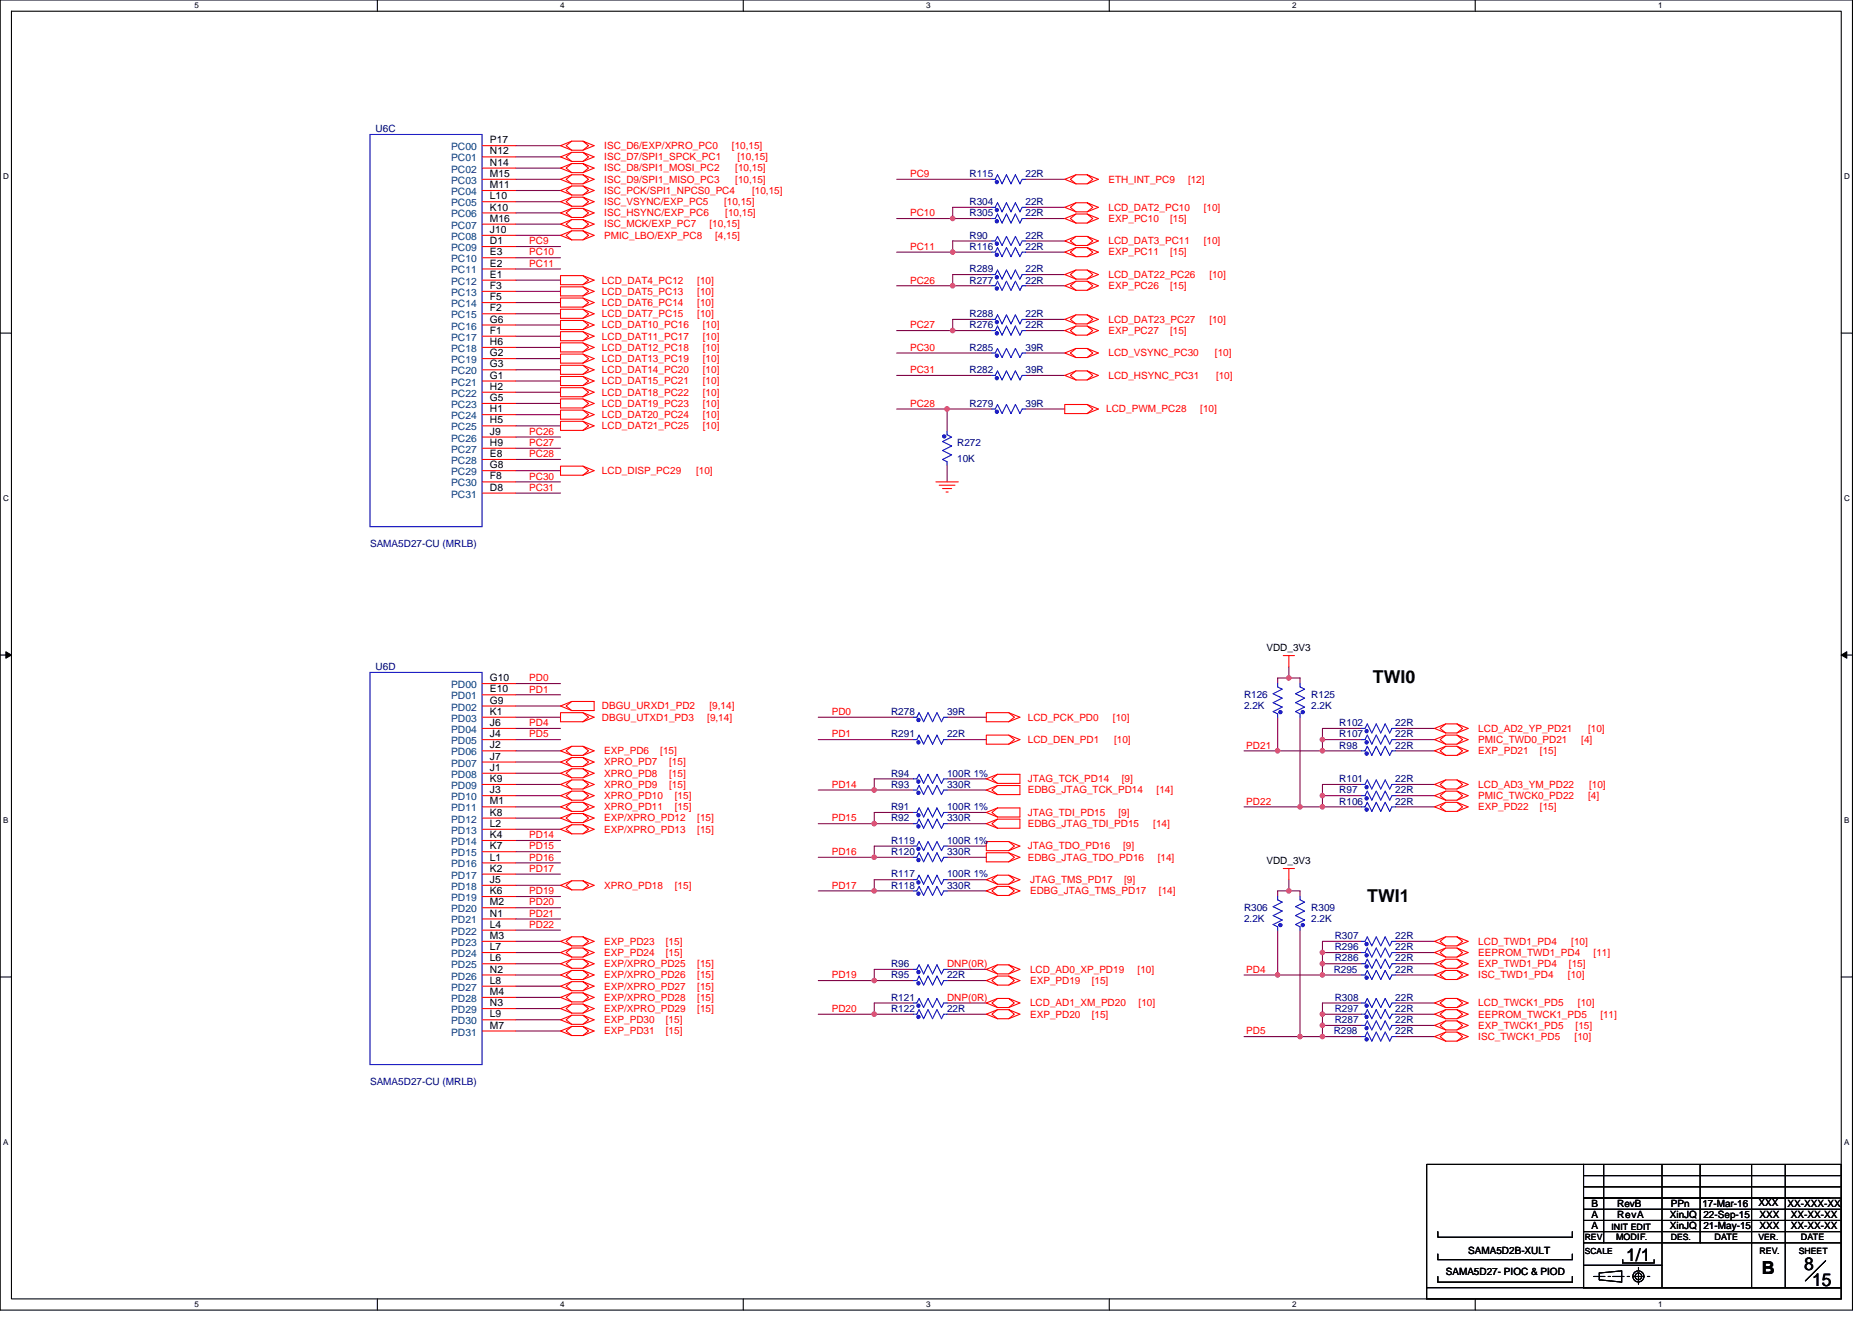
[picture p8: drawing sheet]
<svg xmlns="http://www.w3.org/2000/svg" width="297mm" height="210mm" viewBox="0 0 297 210" stroke-linecap="round" stroke-linejoin="round" font-family="sans-serif">
<path d="M0 0h293.9v207.9h-293.9zM1.8 1.8h290.4v204.3h-290.4z" fill="none" stroke="#000" stroke-width=".17"/>
<g fill="#fff">
<path d="M30.8 .2h.7v1.4h-.7z"/>
<path d="M30.8 206.3h.7v1.4h-.7z"/>
</g>
<path d="M59.9 0v1.8M59.9 206.1v1.8" fill="none" stroke="#000" stroke-width=".17"/>
<g fill="#fff">
<path d="M88.9 .2h.7v1.4h-.7z"/>
<path d="M88.9 206.3h.7v1.4h-.7z"/>
</g>
<path d="M117.9 0v1.8M117.9 206.1v1.8" fill="none" stroke="#000" stroke-width=".17"/>
<g fill="#fff">
<path d="M147 .2h.7v1.4h-.7z"/>
<path d="M147 206.3h.7v1.4h-.7z"/>
</g>
<path d="M176 0v1.8M176 206.1v1.8" fill="none" stroke="#000" stroke-width=".17"/>
<g fill="#fff">
<path d="M205 .2h.7v1.4h-.7z"/>
<path d="M205 206.3h.7v1.4h-.7z"/>
</g>
<path d="M234.1 0v1.8M234.1 206.1v1.8" fill="none" stroke="#000" stroke-width=".17"/>
<g fill="#fff">
<path d="M263.1 .2h.7v1.4h-.7z"/>
<path d="M263.1 206.3h.7v1.4h-.7z"/>
<path d="M.5 27.3h.9v1.4h-.9z"/>
<path d="M292.6 27.3h.9v1.4h-.9z"/>
<path d="M.5 78.4h.9v1.4h-.9z"/>
<path d="M292.6 78.4h.9v1.4h-.9z"/>
</g>
<path d="M0 52.9h1.8M292.2 52.9h1.7" fill="none" stroke="#000" stroke-width=".17"/>
<g fill="#fff">
<path d="M.5 129.5h.8v1.4h-.8z"/>
<path d="M292.6 129.5h.9v1.4h-.9z"/>
</g>
<path d="M0 103.9h1.8M292.2 103.9h1.7" fill="none" stroke="#000" stroke-width=".17"/>
<path d="M.9 103.4l.9 .5-.9 .5zM292.2 103.9l.8-.5v1z" fill="#000" stroke="#000" stroke-width=".16"/>
<g fill="#fff">
<path d="M.5 180.5h.8v1.4h-.8z"/>
<path d="M292.6 180.5h.9v1.4h-.9z"/>
</g>
<g fill="none" stroke="#000" stroke-width=".17">
<path d="M0 155h1.8M292.2 155h1.7M228.2 199v.9h21.3v-.9M228.2 195.4v.9h21.3v-.9M251.3 186.5h40.9M251.3 193.6h40.7M251.3 191.9h40.7M251.3 190.1h39.1M251.3 188.3h40.9M251.3 197.2h40.9M251.3 184.7h-24.9v19.6M251.3 195.4h40.9"/>
<path d="M251.3 184.7h40.9v19.6h-40.9zM251.3 190.1h40.9v14.2h-40.9zM254.5 184.7v12.5M257.5 199.9v.5h5v-.5M263.7 184.7v19.6M269.8 184.7v12.5M277.9 184.7v19.6M283.3 184.7v19.6M226.4 204.3h65.8v1.8h-65.8zM228.2 202.5v.9h21.3v-.9M251.3 200.7h12.4M252.9 202.5h1.8"/>
<path d="M253.8 202l3.5-.4v1.8l-3.5-.3zM255.2 202.5h.3M255.9 202.5h1.8M258.2 202.5h.4M259.1 202.5h1.8M260 201.1v.3M260 202v1.8M261.4 202.5h.4M289.7 200l-3.2 3.2"/>
<circle cx="260" cy="202.5" r=".53"/>
<circle cx="260" cy="202.5" r=".88"/>
</g>
<g fill="none" stroke="#800040" stroke-width=".17">
<path d="M81.8 23.1h7.1M81.8 24.9h7.1M81.8 26.7h7.1M81.8 28.4h7.1M81.8 30.2h7.1M81.8 32h7.1M81.8 33.8h7.1M81.8 35.6h7.1M81.8 39.1h7.1M81.8 37.3h7.1M142.3 34.7h8.9M142.3 28.4h15.1"/>
<path d="M157.4 32.9h-6.2v1.8h6.2M157.4 38.2h-6.2v1.8h6.2M162.7 28.4h6.2M162.7 32.9h6.2M162.7 34.7h6.2M162.7 38.2h6.2M81.8 40.9h7.1M81.8 42.7h7.1M81.8 44.4h7.1M81.8 46.2h7.1M81.8 48h7.1M81.8 49.8h7.1"/>
<path d="M81.8 51.6h7.1M81.8 53.3h7.1M81.8 55.1h7.1M81.8 56.9h7.1M81.8 58.7h7.1M142.3 40h8.9M142.3 52.5h8.9M142.3 56h15.1M142.3 59.6h15.1M142.3 45.3h8.9M151.2 45.3h6.2M157.4 43.6h-6.2v1.7"/>
<path d="M157.4 50.7h-6.2v1.8h6.2M162.7 40h6.2M162.7 43.6h6.2M162.7 45.3h6.2M162.7 50.7h6.2M162.7 52.5h6.2M162.7 56h6.2M162.7 59.6h6.2M81.8 60.5h7.1M81.8 62.2h7.1M81.8 64h7.1M81.8 65.8h7.1"/>
<path d="M81.8 67.6h7.1M81.8 69.3h7.1M81.8 71.1h7.1M81.8 72.9h7.1M81.8 74.7h7.1M81.8 76.5h7.1M81.8 78.2h7.1M142.3 64.9h8v3.6M150.3 73.8v2.7M150.3 64.9h7.1M162.7 64.9h6.2M81.8 110.2h7.1"/>
<path d="M81.8 112h7.1M81.8 113.8h7.1M81.8 115.6h7.1M81.8 117.3h7.1M81.8 119.1h7.1M81.8 108.5h7.1M129.8 113.8h15.1M129.8 117.3h15.1M150.3 113.8h6.2M150.3 117.3h6.2M197.4 119.1h5.3M202.7 119.1h7.1"/>
<path d="M202.7 108.5v-.9h3.6v.9M202.7 113.8v5.3M204.5 105.8v1.8M206.3 113.8v14.2M209.8 117.3v1.8M209.8 117.3h6.3M209.8 119.1h6.3M216.1 115.6h-6.3v1.7M221.4 115.6h6.2M221.4 119.1h6.2M221.4 117.3h6.2M81.8 120.9h7.1"/>
<path d="M81.8 122.7h7.1M81.8 124.5h7.1M81.8 126.2h7.1M81.8 128h7.1M81.8 129.8h7.1M81.8 131.6h7.1M81.8 133.4h7.1M81.8 135.1h7.1M81.8 136.9h7.1M81.8 138.7h7.1M129.8 136h8.9M129.8 125.3h8.9"/>
<path d="M129.8 130.7h8.9M138.7 136h6.2M144.9 134.2h-6.2v1.8M144.9 123.6h-6.2v1.7h6.2M144.9 128.9h-6.2v1.8h6.2M144.9 139.6h-6.2v1.8h6.2M150.3 134.2h6.2M150.3 136h6.2M150.3 123.6h6.2M150.3 125.3h6.2M150.3 128.9h6.2M150.3 130.7h6.2"/>
<path d="M150.3 139.6h6.2M197.4 128h8.9M204.5 139.6v1.8M206.3 128h3.5M209.8 126.2v1.8M209.8 126.2h6.3M209.8 128h6.3M216.1 124.5h-6.3v1.7M221.4 124.5h6.2M221.4 128h6.2M221.4 126.2h6.2M81.8 140.5h7.1"/>
<path d="M81.8 142.2h7.1M81.8 144h7.1M81.8 145.8h7.1M81.8 147.6h7.1M81.8 149.4h7.1M81.8 151.1h7.1M81.8 152.9h7.1M81.8 154.7h7.1M81.8 156.5h7.1M81.8 158.2h7.1M129.8 155.6h8.9M129.8 141.4h8.9"/>
<path d="M144.9 153.8h-6.2v1.8h6.2M144.9 159.1h-6.2v1.8h6.2M150.3 153.8h6.2M150.3 155.6h6.2M150.3 159.1h6.2M150.3 141.4h6.2M197.4 154.7h5.3M202.7 154.7h7.1M202.7 142.2v-.8h1.8h1.8v.8M202.7 147.6v7.1M206.3 147.6v16.9M209.8 151.1v1.8"/>
<path d="M209.8 152.9v1.8M209.8 151.1h6.3M209.8 154.7h6.3M209.8 152.9h6.3M216.1 159.1h-6.3v1.8M216.1 149.4h-6.3v1.7M221.4 149.4h6.2M221.4 151.1h6.2M221.4 152.9h6.2M221.4 159.1h6.2M221.4 154.7h6.2M81.8 160h7.1"/>
<path d="M81.8 161.8h7.1M81.8 163.6h7.1M129.8 160.9h8.9M150.3 160.9h6.2M197.4 164.5h8.9M206.3 164.5h3.5M209.8 160.9v1.8M209.8 162.7v1.8M209.8 160.9h6.3M209.8 164.5h6.3M209.8 162.7h6.3M221.4 160.9h6.2"/>
<path d="M221.4 162.7h6.2M221.4 164.5h6.2"/>
</g>
<g fill="#f0f" stroke="#f0f" stroke-width=".17">
<circle cx="151.2" cy="34.7" r=".35"/>
<circle cx="151.2" cy="40" r=".35"/>
<circle cx="151.2" cy="45.3" r=".35"/>
<circle cx="151.2" cy="52.4" r=".35"/>
<circle cx="138.7" cy="155.6" r=".35"/>
<circle cx="138.7" cy="160.9" r=".35"/>
<circle cx="202.7" cy="119.1" r=".35"/>
<circle cx="209.8" cy="117.3" r=".35"/>
<circle cx="209.8" cy="119.1" r=".35"/>
<circle cx="209.8" cy="126.2" r=".35"/>
<circle cx="209.8" cy="128" r=".35"/>
<circle cx="206.3" cy="164.5" r=".35"/>
<circle cx="204.5" cy="141.3" r=".35"/>
<circle cx="209.8" cy="160.9" r=".35"/>
<circle cx="209.8" cy="154.7" r=".35"/>
<circle cx="202.7" cy="154.7" r=".35"/>
<circle cx="209.8" cy="151.1" r=".35"/>
<circle cx="204.5" cy="107.6" r=".35"/>
<circle cx="206.3" cy="128" r=".35"/>
<circle cx="150.3" cy="64.9" r=".35"/>
<circle cx="138.7" cy="136" r=".35"/>
<circle cx="138.7" cy="125.3" r=".35"/>
<circle cx="138.7" cy="130.7" r=".35"/>
<circle cx="138.7" cy="141.3" r=".35"/>
<circle cx="209.8" cy="152.9" r=".35"/>
<circle cx="209.8" cy="162.7" r=".35"/>
<circle cx="209.8" cy="164.5" r=".35"/>
</g>
<g fill="none" stroke="#f00" stroke-width=".17">
<path d="M76.5 23.1h5.3M76.5 24.9h5.3M76.5 26.7h5.3M76.5 28.4h5.3M76.5 30.2h5.3M76.5 32h5.3M76.5 33.8h5.3M76.5 35.6h5.3M76.5 37.3h5.3M76.5 39.1h5.3M90.7 36.6l-.9 .7 .9 .8M90.7 22.4l-.9 .7 .9 .7"/>
<path d="M90.7 31.3l-.9 .7 .9 .7M90.7 33.1l-.9 .7 .9 .7M90.7 34.8l-.9 .8 .9 .7M90.7 24.2l-.9 .7 .9 .7M90.7 26l-.9 .7 .9 .7M90.7 27.7l-.9 .7 .9 .8M90.7 29.5l-.9 .7 .9 .7M92.5 36.6h-1.8l-1.8 .7 1.8 .8M92.5 22.4h-1.8l-1.8 .7 1.8 .7M92.5 31.3h-1.8l-1.8 .7 1.8 .7M92.5 33.1h-1.8l-1.8 .7 1.8 .7M92.5 34.8h-1.8l-1.8 .8 1.8 .7"/>
<path d="M92.5 24.2h-1.8l-1.8 .7 1.8 .7M92.5 26h-1.8l-1.8 .7 1.8 .7M92.5 27.7h-1.8l-1.8 .7 1.8 .8M92.5 29.5h-1.8l-1.8 .7 1.8 .7M92.5 38.1l.9-.8-.9-.7 1.8 .7-1.8 .8h-1.8M92.5 23.8l.9-.7-.9-.7 1.8 .7-1.8 .7h-1.8M92.5 32.7l.9-.7-.9-.7 1.8 .7-1.8 .7h-1.8M92.5 34.5l.9-.7-.9-.7 1.8 .7-1.8 .7h-1.8M92.5 36.3l.9-.7-.9-.8 1.8 .8-1.8 .7h-1.8M92.5 25.6l.9-.7-.9-.7 1.8 .7-1.8 .7h-1.8M92.5 27.4l.9-.7-.9-.7 1.8 .7-1.8 .7h-1.8M92.5 29.2l.9-.8-.9-.7 1.8 .7-1.8 .8h-1.8"/>
<path d="M92.5 30.9l.9-.7-.9-.7 1.8 .7-1.8 .7h-1.8M157.4 28.4h.1M157.4 34.7h.1M157.4 32.9h.1M157.4 38.2h.1M162.7 28.4h.1M162.7 34.7h.1M162.7 32.9h.1M162.7 38.2h.1M170.7 27.7l-.9 .7 .9 .8M170.7 32.2l-.9 .7 .9 .7M170.7 34l-.9 .7 .9 .7"/>
<path d="M170.7 37.5l-.9 .7 .9 .7M170.7 39.3l-.9 .7 .9 .7M172.5 27.7h-1.8l-1.8 .7 1.8 .8M172.5 32.2h-1.8l-1.8 .7 1.8 .7M172.5 34h-1.8l-1.8 .7 1.8 .7M172.5 37.5h-1.8l-1.8 .7 1.8 .7M172.5 39.3h-1.8l-1.8 .7 1.8 .7M172.5 29.2l.9-.8-.9-.7 1.8 .7-1.8 .8h-1.8M172.5 33.6l.9-.7-.9-.7 1.8 .7-1.8 .7h-1.8M172.5 35.4l.9-.7-.9-.7 1.8 .7-1.8 .7h-1.8M172.5 38.9l.9-.7-.9-.7 1.8 .7-1.8 .7h-1.8M76.5 40.9h5.3"/>
<path d="M76.5 42.7h5.3M76.5 44.4h5.3M76.5 46.2h5.3M76.5 48h5.3M76.5 49.8h5.3M76.5 51.6h5.3M76.5 53.3h5.3M76.5 55.1h5.3M76.5 56.9h5.3M76.5 58.7h5.3M88.9 43.7h3.6l1.8 .7-1.8 .8h-3.6zM88.9 45.5h3.6l1.8 .7-1.8 .7h-3.6z"/>
<path d="M88.9 47.3h3.6l1.8 .7-1.8 .7h-3.6zM88.9 49.1h3.6l1.8 .7-1.8 .7h-3.6zM88.9 50.8h3.6l1.8 .8-1.8 .7h-3.6zM88.9 52.6h3.6l1.8 .7-1.8 .8h-3.6zM88.9 54.4h3.6l1.8 .7-1.8 .7h-3.6zM88.9 56.2h3.6l1.8 .7-1.8 .7h-3.6zM88.9 58h3.6l1.8 .7-1.8 .7h-3.6zM88.9 59.7h3.6l1.8 .8-1.8 .7h-3.6zM92.5 43.7l.9 .7-.9 .8M92.5 45.5l.9 .7-.9 .7M92.5 47.3l.9 .7-.9 .7M92.5 49.1l.9 .7-.9 .7"/>
<path d="M92.5 50.8l.9 .8-.9 .7M92.5 52.6l.9 .7-.9 .8M92.5 54.4l.9 .7-.9 .7M92.5 56.2l.9 .7-.9 .7M92.5 58l.9 .7-.9 .7M92.5 59.7l.9 .8-.9 .7M157.4 56h.1M157.4 52.5h.1M157.4 40h.1M157.4 50.7h.1M157.4 45.3h.1M157.4 43.6h.1"/>
<path d="M157.4 59.6h.1M162.7 56h.1M162.7 52.5h.1M162.7 40h.1M162.7 50.7h.1M162.7 45.3h.1M162.7 43.6h.1M162.7 59.6h.1M170.7 44.6l-.9 .7 .9 .8M170.7 42.8l-.9 .8 .9 .7M170.7 50l-.9 .7 .9 .7M170.7 51.7l-.9 .8 .9 .7"/>
<path d="M170.7 55.3l-.9 .7 .9 .7M170.7 58.8l-.9 .8 .9 .7M172.5 44.6h-1.8l-1.8 .7 1.8 .8M172.5 42.8h-1.8l-1.8 .8 1.8 .7M172.5 50h-1.8l-1.8 .7 1.8 .7M172.5 51.7h-1.8l-1.8 .8 1.8 .7M172.5 55.3h-1.8l-1.8 .7 1.8 .7M172.5 58.8h-1.8l-1.8 .8 1.8 .7M172.5 40.7l.9-.7-.9-.7 1.8 .7-1.8 .7h-1.8M172.5 46.1l.9-.8-.9-.7 1.8 .7-1.8 .8h-1.8M172.5 44.3l.9-.7-.9-.8 1.8 .8-1.8 .7h-1.8M172.5 51.4l.9-.7-.9-.7 1.8 .7-1.8 .7h-1.8"/>
<path d="M172.5 53.2l.9-.7-.9-.8 1.8 .8-1.8 .7h-1.8M172.5 56.7l.9-.7-.9-.7 1.8 .7-1.8 .7h-1.8M76.5 60.5h5.3M76.5 62.2h5.3M76.5 64h5.3M76.5 65.8h5.3M76.5 67.6h5.3M76.5 69.3h5.3M76.5 71.1h5.3M76.5 72.9h5.3M76.5 74.7h5.3M76.5 76.5h5.3"/>
<path d="M76.5 78.2h5.3M88.9 61.5h3.6l1.8 .7-1.8 .7h-3.6zM88.9 63.3h3.6l1.8 .7-1.8 .7h-3.6zM88.9 65.1h3.6l1.8 .7-1.8 .7h-3.6zM88.9 66.8h3.6l1.8 .8-1.8 .7h-3.6zM88.9 74h3.6l1.8 .7-1.8 .7h-3.6zM92.5 61.5l.9 .7-.9 .7M92.5 63.3l.9 .7-.9 .7M92.5 65.1l.9 .7-.9 .7M92.5 66.8l.9 .8-.9 .7M92.5 74l.9 .7-.9 .7M148.5 76.5h3.6"/>
<path d="M149 77h2.5M149.6 77.5h1.4M150.1 78.1h.3M150.3 68.5h.1M150.3 73.8h.1M157.4 64.9h.1M162.7 64.9h.1M168.9 64.2h3.6l1.8 .7-1.8 .7h-3.6zM172.5 64.2l.9 .7-.9 .7M172.5 60.3l.9-.7-.9-.8 1.8 .8-1.8 .7h-1.8M76.5 108.5h5.3M76.5 110.2h5.3"/>
<path d="M76.5 112h5.3M76.5 113.8h5.3M76.5 115.6h5.3M76.5 117.3h5.3M76.5 119.1h5.3M88.9 113.1h3.6l1.8 .7-1.8 .7h-3.6zM90.7 111.3h3.6v1.4h-3.6M90.7 111.3l-1.8 .7 1.8 .7M90.7 111.3l-.9 .7 .9 .7M90.7 119.8h1.8l1.8-.7-1.8-.7 .9 .7-.9 .7M90.7 118.4l-.9 .7 .9 .7M92.5 113.1l.9 .7-.9 .7"/>
<path d="M92.5 118.4h-1.8l-1.8 .7 1.8 .7M144.9 113.8h.1M144.9 117.3h.1M150.3 113.8h.1M150.3 117.3h.1M156.5 113.1h3.6l1.7 .7-1.7 .7h-3.6zM156.5 116.6h3.6l1.7 .7-1.7 .8h-3.6zM160.1 113.1l.8 .7-.8 .7M160.1 116.6l.8 .7-.8 .8M202.7 113.8h.1M202.7 108.5h.1M203.6 104h1.8"/>
<path d="M204.5 104v1.8M206.3 113.8h.1M206.3 108.5h.1M216.1 115.6h.1M216.1 119.1h.1M216.1 117.3h.1M221.4 115.6h.1M221.4 119.1h.1M221.4 117.3h.1M229.4 114.9l-.9 .7 .9 .7M229.4 118.4l-.9 .7 .9 .7M229.4 116.6l-.9 .7 .9 .8"/>
<path d="M229.4 116.3h1.8l1.8-.7-1.8-.7 .9 .7-.9 .7M229.4 119.8h1.8l1.8-.7-1.8-.7 .9 .7-.9 .7M229.4 118.1h1.8l1.8-.8-1.8-.7 .9 .7-.9 .8M231.2 114.9h-1.8l-1.8 .7 1.8 .7M231.2 118.4h-1.8l-1.8 .7 1.8 .7M231.2 116.6h-1.8l-1.8 .7 1.8 .8M76.5 120.9h5.3M76.5 122.7h5.3M76.5 124.5h5.3M76.5 126.2h5.3M76.5 128h5.3M76.5 129.8h5.3"/>
<path d="M76.5 131.6h5.3M76.5 133.3h5.3M76.5 135.1h5.3M76.5 136.9h5.3M76.5 138.7h5.3M90.7 123.4h1.8l1.8-.7-1.8-.7 .9 .7-.9 .7M90.7 128.7h1.8l1.8-.7-1.8-.7 .9 .7-.9 .7M90.7 127h1.8l1.8-.8-1.8-.7 .9 .7-.9 .8M90.7 125.2h1.8l1.8-.7-1.8-.8 .9 .8-.9 .7M90.7 121.6h1.8l1.8-.7-1.8-.7 .9 .7-.9 .7M90.7 130.5h1.8l1.8-.7-1.8-.7 .9 .7-.9 .7M90.7 132.3h1.8l1.8-.7-1.8-.7 .9 .7-.9 .7"/>
<path d="M90.7 122l-.9 .7 .9 .7M90.7 127.3l-.9 .7 .9 .7M90.7 125.5l-.9 .7 .9 .8M90.7 123.7l-.9 .8 .9 .7M90.7 120.2l-.9 .7 .9 .7M90.7 129.1l-.9 .7 .9 .7M90.7 130.9l-.9 .7 .9 .7M90.7 139.7l-.9 .8 .9 .7M92.5 122h-1.8l-1.8 .7 1.8 .7M92.5 127.3h-1.8l-1.8 .7 1.8 .7M92.5 125.5h-1.8l-1.8 .7 1.8 .8M92.5 123.7h-1.8l-1.8 .8 1.8 .7"/>
<path d="M92.5 120.2h-1.8l-1.8 .7 1.8 .7M92.5 129.1h-1.8l-1.8 .7 1.8 .7M92.5 130.9h-1.8l-1.8 .7 1.8 .7M92.5 139.7h-1.8l-1.8 .8 1.8 .7M144.9 139.6h.1M144.9 134.2h.1M144.9 128.9h.1M144.9 125.3h.1M144.9 130.7h.1M144.9 136h.1M144.9 123.6h.1M150.3 139.6h.1"/>
<path d="M150.3 134.2h.1M150.3 128.9h.1M150.3 125.3h.1M150.3 130.7h.1M150.3 136h.1M150.3 123.6h.1M156.5 133.5h3.6l1.7 .7-1.7 .8h-3.6zM156.5 135.3h3.6l1.7 .7-1.7 .7h-3.6zM158.3 122.9h3.5v1.4h-3.5M158.3 128.2h3.5v1.4h-3.5M158.3 124.6h3.5v1.5h-3.5M158.3 130h3.5v1.4h-3.5"/>
<path d="M158.3 122.9l-1.8 .7 1.8 .7M158.3 122.9l-.9 .7 .9 .7M158.3 128.2l-1.8 .7 1.8 .7M158.3 128.2l-.9 .7 .9 .7M158.3 138.9l-.9 .7 .9 .7M158.3 124.6l-1.8 .7 1.8 .8M158.3 124.6l-.9 .7 .9 .8M158.3 130l-1.8 .7 1.8 .7M158.3 130l-.9 .7 .9 .7M160.1 133.5l.8 .7-.8 .8M160.1 138.9h-1.8l-1.8 .7 1.8 .7M160.1 135.3l.8 .7-.8 .7"/>
<path d="M203.6 137.8h1.8M204.5 137.8v1.8M216.1 124.5h.1M216.1 128h.1M216.1 126.2h.1M221.4 124.5h.1M221.4 128h.1M221.4 126.2h.1M229.4 123.7l-.9 .8 .9 .7M229.4 127.3l-.9 .7 .9 .7M229.4 125.5l-.9 .7 .9 .8M229.4 125.2h1.8l1.8-.7-1.8-.8 .9 .8-.9 .7"/>
<path d="M229.4 128.7h1.8l1.8-.7-1.8-.7 .9 .7-.9 .7M229.4 127h1.8l1.8-.8-1.8-.7 .9 .7-.9 .8M231.2 123.7h-1.8l-1.8 .8 1.8 .7M231.2 127.3h-1.8l-1.8 .7 1.8 .7M231.2 125.5h-1.8l-1.8 .7 1.8 .8M76.5 140.5h5.3M76.5 142.2h5.3M76.5 144h5.3M76.5 145.8h5.3M76.5 147.6h5.3M76.5 149.4h5.3M76.5 151.1h5.3"/>
<path d="M76.5 152.9h5.3M76.5 154.7h5.3M76.5 156.5h5.3M76.5 158.2h5.3M90.7 150.1h1.8l1.8-.7-1.8-.8 .9 .8-.9 .7M90.7 151.8h1.8l1.8-.7-1.8-.7 .9 .7-.9 .7M90.7 153.6h1.8l1.8-.7-1.8-.7 .9 .7-.9 .7M90.7 157.2h1.8l1.8-.7-1.8-.8 .9 .8-.9 .7M90.7 159h1.8l1.8-.8-1.8-.7 .9 .7-.9 .8M90.7 155.4h1.8l1.8-.7-1.8-.7 .9 .7-.9 .7M90.7 141.2h1.8l1.8-.7-1.8-.8 .9 .8-.9 .7M90.7 148.6l-.9 .8 .9 .7"/>
<path d="M90.7 150.4l-.9 .7 .9 .7M90.7 152.2l-.9 .7 .9 .7M90.7 155.7l-.9 .8 .9 .7M90.7 157.5l-.9 .7 .9 .8M90.7 154l-.9 .7 .9 .7M90.7 159.3l-.9 .7 .9 .7M92.5 148.6h-1.8l-1.8 .8 1.8 .7M92.5 150.4h-1.8l-1.8 .7 1.8 .7M92.5 152.2h-1.8l-1.8 .7 1.8 .7M92.5 155.7h-1.8l-1.8 .8 1.8 .7M92.5 157.5h-1.8l-1.8 .7 1.8 .8M92.5 154h-1.8l-1.8 .7 1.8 .7"/>
<path d="M92.5 159.3h-1.8l-1.8 .7 1.8 .7M144.9 153.8h.1M144.9 159.1h.1M144.9 141.4h.1M144.9 155.6h.1M150.3 153.8h.1M150.3 159.1h.1M150.3 141.4h.1M150.3 155.6h.1M158.3 154.5h1.8l1.7-.7-1.7-.7 .8 .7-.8 .7M158.3 156.3h1.8l1.7-.7-1.7-.7 .8 .7-.8 .7M158.3 159.9h1.8l1.7-.8-1.7-.7 .8 .7-.8 .8"/>
<path d="M158.3 140.3h1.8l1.7-.7-1.7-.7 .8 .7-.8 .7M158.3 142.1h1.8l1.7-.7-1.7-.8 .8 .8-.8 .7M158.3 153.1l-.9 .7 .9 .7M158.3 154.9l-.9 .7 .9 .7M158.3 158.4l-.9 .7 .9 .8M158.3 140.6l-.9 .8 .9 .7M160.1 153.1h-1.8l-1.8 .7 1.8 .7M160.1 154.9h-1.8l-1.8 .7 1.8 .7M160.1 158.4h-1.8l-1.8 .7 1.8 .8M160.1 140.6h-1.8l-1.8 .8 1.8 .7M202.7 147.6h.1M202.7 142.2h.1"/>
<path d="M206.3 147.6h.1M206.3 142.2h.1M216.1 159.1h.1M216.1 154.7h.1M216.1 149.4h.1M216.1 151.1h.1M216.1 152.9h.1M221.4 159.1h.1M221.4 154.7h.1M221.4 149.4h.1M221.4 151.1h.1M221.4 152.9h.1"/>
<path d="M229.4 148.6l-.9 .8 .9 .7M229.4 150.4l-.9 .7 .9 .7M229.4 152.2l-.9 .7 .9 .7M229.4 158.4l-.9 .7 .9 .8M229.4 154l-.9 .7 .9 .7M229.4 150.1h1.8l1.8-.7-1.8-.8 .9 .8-.9 .7M229.4 151.8h1.8l1.8-.7-1.8-.7 .9 .7-.9 .7M229.4 153.6h1.8l1.8-.7-1.8-.7 .9 .7-.9 .7M229.4 159.9h1.8l1.8-.8-1.8-.7 .9 .7-.9 .8M229.4 155.4h1.8l1.8-.7-1.8-.7 .9 .7-.9 .7M231.2 148.6h-1.8l-1.8 .8 1.8 .7M231.2 150.4h-1.8l-1.8 .7 1.8 .7"/>
<path d="M231.2 152.2h-1.8l-1.8 .7 1.8 .7M231.2 158.4h-1.8l-1.8 .7 1.8 .8M231.2 154h-1.8l-1.8 .7 1.8 .7M76.5 160h5.3M76.5 161.8h5.3M76.5 163.6h5.3M90.7 160.7h1.8l1.8-.7-1.8-.7 .9 .7-.9 .7M90.7 162.5h1.8l1.8-.7-1.8-.7 .9 .7-.9 .7M90.7 164.3h1.8l1.8-.7-1.8-.7 .9 .7-.9 .7M90.7 161.1l-.9 .7 .9 .7M90.7 162.9l-.9 .7 .9 .7M92.5 161.1h-1.8l-1.8 .7 1.8 .7"/>
<path d="M92.5 162.9h-1.8l-1.8 .7 1.8 .7M144.9 160.9h.1M150.3 160.9h.1M158.3 161.6h1.8l1.7-.7-1.7-.7 .8 .7-.8 .7M158.3 160.2l-.9 .7 .9 .7M160.1 160.2h-1.8l-1.8 .7 1.8 .7M216.1 162.7h.1M216.1 160.9h.1M216.1 164.5h.1M221.4 162.7h.1M221.4 160.9h.1M221.4 164.5h.1"/>
<path d="M229.4 160.2l-.9 .7 .9 .7M229.4 162l-.9 .7 .9 .7M229.4 163.7l-.9 .8 .9 .7M229.4 161.6h1.8l1.8-.7-1.8-.7 .9 .7-.9 .7M229.4 163.4h1.8l1.8-.7-1.8-.7 .9 .7-.9 .7M229.4 165.2h1.8l1.8-.7-1.8-.8 .9 .8-.9 .7M231.2 160.2h-1.8l-1.8 .7 1.8 .7M231.2 162h-1.8l-1.8 .7 1.8 .7M231.2 163.7h-1.8l-1.8 .8 1.8 .7"/>
</g>
<g fill="none" stroke="#00f" stroke-width=".17">
<path d="M58.7 21.3h17.8v62.3h-17.8zM157.4 28.4h.5l.4-.7 .7 1.5 .7-1.5 .7 1.5 .7-1.5 .7 1.5 .4-.8h.5M157.4 34.7h.5l.4-.7 .7 1.4 .7-1.4 .7 1.4 .7-1.4 .7 1.4 .4-.7h.5M157.4 32.9h.5l.4-.7 .7 1.4 .7-1.4 .7 1.4 .7-1.4 .7 1.4 .4-.7h.5M157.4 38.2h.5l.4-.7 .7 1.4 .7-1.4 .7 1.4 .7-1.4 .7 1.4 .4-.7h.5M157.4 56h.5l.4-.7 .7 1.4 .7-1.4 .7 1.4 .7-1.4 .7 1.4 .4-.7h.5M157.4 52.5h.5l.4-.8 .7 1.5 .7-1.5 .7 1.5 .7-1.5 .7 1.5 .4-.7h.5M157.4 40h.5l.4-.7 .7 1.4 .7-1.4 .7 1.4 .7-1.4 .7 1.4 .4-.7h.5M157.4 50.7h.5l.4-.7 .7 1.4 .7-1.4 .7 1.4 .7-1.4 .7 1.4 .4-.7h.5M157.4 45.3h.5l.4-.7 .7 1.5 .7-1.5 .7 1.5 .7-1.5 .7 1.5 .4-.8h.5M157.4 43.6h.5l.4-.8 .7 1.5 .7-1.5 .7 1.5 .7-1.5 .7 1.5 .4-.7h.5M157.4 59.6h.5l.4-.8 .7 1.5 .7-1.5 .7 1.5 .7-1.5 .7 1.5 .4-.7h.5"/>
<path d="M150.3 68.5v.5l.7 .3-1.4 .8 1.4 .7-1.4 .7 1.4 .7-1.4 .7 .7 .4v.5M157.4 64.9h.5l.4-.7 .7 1.4 .7-1.4 .7 1.4 .7-1.4 .7 1.4 .4-.7h.5M58.7 106.7h17.8v62.2h-17.8zM144.9 113.8h.6l.3-.7 .8 1.4 .7-1.4 .7 1.4 .7-1.4 .7 1.4 .4-.7h.5M144.9 117.3h.6l.3-.7 .8 1.5 .7-1.5 .7 1.5 .7-1.5 .7 1.5 .4-.8h.5M202.7 108.5v.5l.8 .3-1.5 .8 1.5 .7-1.5 .7 1.5 .7-1.5 .7 .7 .4v.5M206.3 108.5v.5l.7 .3-1.4 .8 1.4 .7-1.4 .7 1.4 .7-1.4 .7 .7 .4v.5M216.1 115.6h.5l.4-.7 .7 1.4 .7-1.4 .7 1.4 .7-1.4 .7 1.4 .4-.7h.5M216.1 119.1h.5l.4-.7 .7 1.4 .7-1.4 .7 1.4 .7-1.4 .7 1.4 .4-.7h.5M216.1 117.3h.5l.4-.7 .7 1.5 .7-1.5 .7 1.5 .7-1.5 .7 1.5 .4-.8h.5M144.9 139.6h.6l.3-.7 .8 1.4 .7-1.4 .7 1.4 .7-1.4 .7 1.4 .4-.7h.5M144.9 134.2h.6l.3-.7 .8 1.5 .7-1.5 .7 1.5 .7-1.5 .7 1.5 .4-.8h.5"/>
<path d="M144.9 128.9h.6l.3-.7 .8 1.4 .7-1.4 .7 1.4 .7-1.4 .7 1.4 .4-.7h.5M144.9 125.3h.6l.3-.7 .8 1.5 .7-1.5 .7 1.5 .7-1.5 .7 1.5 .4-.8h.5M144.9 130.7h.6l.3-.7 .8 1.4 .7-1.4 .7 1.4 .7-1.4 .7 1.4 .4-.7h.5M144.9 136h.6l.3-.7 .8 1.4 .7-1.4 .7 1.4 .7-1.4 .7 1.4 .4-.7h.5M144.9 123.6h.6l.3-.7 .8 1.4 .7-1.4 .7 1.4 .7-1.4 .7 1.4 .4-.7h.5M216.1 124.5h.5l.4-.8 .7 1.5 .7-1.5 .7 1.5 .7-1.5 .7 1.5 .4-.7h.5M216.1 128h.5l.4-.7 .7 1.4 .7-1.4 .7 1.4 .7-1.4 .7 1.4 .4-.7h.5M216.1 126.2h.5l.4-.7 .7 1.5 .7-1.5 .7 1.5 .7-1.5 .7 1.5 .4-.8h.5M144.9 153.8h.6l.3-.7 .8 1.4 .7-1.4 .7 1.4 .7-1.4 .7 1.4 .4-.7h.5M144.9 159.1h.6l.3-.7 .8 1.5 .7-1.5 .7 1.5 .7-1.5 .7 1.5 .4-.8h.5M144.9 141.4h.6l.3-.8 .8 1.5 .7-1.5 .7 1.5 .7-1.5 .7 1.5 .4-.7h.5M144.9 155.6h.6l.3-.7 .8 1.4 .7-1.4 .7 1.4 .7-1.4 .7 1.4 .4-.7h.5"/>
<path d="M202.7 142.2v.6l.8 .3-1.5 .7 1.5 .7-1.5 .8 1.5 .7-1.5 .7 .7 .3v.6M206.3 142.2v.6l.7 .3-1.4 .7 1.4 .7-1.4 .8 1.4 .7-1.4 .7 .7 .3v.6M216.1 159.1h.5l.4-.7 .7 1.5 .7-1.5 .7 1.5 .7-1.5 .7 1.5 .4-.8h.5M216.1 154.7h.5l.4-.7 .7 1.4 .7-1.4 .7 1.4 .7-1.4 .7 1.4 .4-.7h.5M216.1 149.4h.5l.4-.8 .7 1.5 .7-1.5 .7 1.5 .7-1.5 .7 1.5 .4-.7h.5M216.1 151.1h.5l.4-.7 .7 1.4 .7-1.4 .7 1.4 .7-1.4 .7 1.4 .4-.7h.5M216.1 152.9h.5l.4-.7 .7 1.4 .7-1.4 .7 1.4 .7-1.4 .7 1.4 .4-.7h.5M144.9 160.9h.6l.3-.7 .8 1.4 .7-1.4 .7 1.4 .7-1.4 .7 1.4 .4-.7h.5M216.1 162.7h.5l.4-.7 .7 1.4 .7-1.4 .7 1.4 .7-1.4 .7 1.4 .4-.7h.5M216.1 160.9h.5l.4-.7 .7 1.4 .7-1.4 .7 1.4 .7-1.4 .7 1.4 .4-.7h.5M216.1 164.5h.5l.4-.8 .7 1.5 .7-1.5 .7 1.5 .7-1.5 .7 1.5 .4-.7h.5"/>
</g>
<g fill="#00f" stroke="#00f" stroke-width=".17">
<circle cx="216.8" cy="116" r=".26"/>
<circle cx="145.7" cy="154.2" r=".26"/>
<circle cx="216.8" cy="163.1" r=".26"/>
<circle cx="216.8" cy="159.6" r=".26"/>
<circle cx="158.2" cy="28.9" r=".26"/>
<circle cx="145.7" cy="140" r=".26"/>
<circle cx="158.2" cy="65.3" r=".26"/>
<circle cx="203.2" cy="113" r=".26"/>
<circle cx="216.8" cy="161.3" r=".26"/>
<circle cx="145.7" cy="134.7" r=".26"/>
<circle cx="206.7" cy="113" r=".26"/>
<circle cx="145.7" cy="161.3" r=".26"/>
<circle cx="216.8" cy="155.1" r=".26"/>
<circle cx="216.8" cy="119.6" r=".26"/>
<circle cx="216.8" cy="149.8" r=".26"/>
<circle cx="158.2" cy="35.1" r=".26"/>
<circle cx="158.2" cy="56.4" r=".26"/>
<circle cx="203.2" cy="146.8" r=".26"/>
<circle cx="145.7" cy="159.6" r=".26"/>
<circle cx="158.2" cy="52.9" r=".26"/>
<circle cx="216.8" cy="151.6" r=".26"/>
<circle cx="145.7" cy="129.3" r=".26"/>
<circle cx="145.7" cy="114.2" r=".26"/>
<circle cx="216.8" cy="117.8" r=".26"/>
<circle cx="206.7" cy="146.8" r=".26"/>
<circle cx="158.2" cy="33.3" r=".26"/>
<circle cx="216.8" cy="124.9" r=".26"/>
<circle cx="158.2" cy="40.4" r=".26"/>
<circle cx="145.7" cy="125.8" r=".26"/>
<circle cx="149.8" cy="69.2" r=".26"/>
<circle cx="216.8" cy="153.3" r=".26"/>
<circle cx="158.2" cy="51.1" r=".26"/>
<circle cx="145.7" cy="131.1" r=".26"/>
<circle cx="158.2" cy="38.7" r=".26"/>
<circle cx="145.7" cy="136.4" r=".26"/>
<circle cx="145.7" cy="124" r=".26"/>
<circle cx="216.8" cy="128.4" r=".26"/>
<circle cx="145.7" cy="141.8" r=".26"/>
<circle cx="158.2" cy="45.8" r=".26"/>
<circle cx="145.7" cy="117.8" r=".26"/>
<circle cx="216.8" cy="126.7" r=".26"/>
<circle cx="145.7" cy="156" r=".26"/>
<circle cx="216.8" cy="164.9" r=".26"/>
<circle cx="158.2" cy="44" r=".26"/>
<circle cx="158.2" cy="60" r=".26"/>
</g>
<g font-size="2.8">
<text x="217.8" y="108.4">TWI0</text>
<text x="217" y="143.1">TWI1</text>
<text x="258" y="200">1/1</text>
<text x="279.5" y="202.1">B</text>
<text x="286.3" y="201.5">8</text>
<text x="287.5" y="204">15</text>
</g>
<g font-size="1.6" fill="#000080">
<text x="59.6" y="21">U6C</text>
<text x="153.8" y="28.1">R115</text>
<text x="162.7" y="28.1">22R</text>
<text x="153.8" y="34.3">R305</text>
<text x="153.8" y="32.5">R304</text>
<text x="162.7" y="34.3">22R</text>
<text x="162.7" y="32.5">22R</text>
<text x="153.8" y="39.6">R116</text>
<text x="153.8" y="37.9">R90</text>
<text x="162.7" y="39.6">22R</text>
<text x="162.7" y="37.9">22R</text>
<text x="153.8" y="45">R277</text>
<text x="153.8" y="43.2">R289</text>
<text x="162.7" y="45">22R</text>
<text x="162.7" y="43.2">22R</text>
<text x="153.8" y="52.1">R276</text>
<text x="153.8" y="50.3">R288</text>
<text x="162.7" y="52.1">22R</text>
<text x="162.7" y="50.3">22R</text>
<text x="153.8" y="55.6">R285</text>
<text x="153.8" y="59.2">R282</text>
<text x="162.7" y="55.6">39R</text>
<text x="162.7" y="59.2">39R</text>
<text x="153.8" y="64.5">R279</text>
<text x="162.7" y="64.5">39R</text>
<text x="151.9" y="70.8">R272</text>
<text x="151.9" y="73.3">10K</text>
<text x="58.7" y="86.8">SAMA5D27-CU (MRLB)</text>
<text x="59.6" y="106.3">U6D</text>
<text x="141.4" y="113.4">R278</text>
<text x="150.3" y="113.4">39R</text>
<text x="197.4" y="110.8">R126</text>
<text x="197.4" y="112.5">2.2K</text>
<text x="208.1" y="110.8">R125</text>
<text x="208.1" y="112.5">2.2K</text>
<text x="141.4" y="117">R291</text>
<text x="150.3" y="117">22R</text>
<text x="212.5" y="115.2">R102</text>
<text x="212.5" y="118.8">R98</text>
<text x="212.5" y="117">R107</text>
<text x="221.4" y="115.2">22R</text>
<text x="221.4" y="117">22R</text>
<text x="221.4" y="118.8">22R</text>
<text x="141.4" y="125">R93</text>
<text x="141.4" y="123.2">R94</text>
<text x="150.3" y="125">330R</text>
<text x="150.3" y="123.2">100R 1%</text>
<text x="212.5" y="124.1">R101</text>
<text x="212.5" y="125.9">R97</text>
<text x="221.4" y="124.1">22R</text>
<text x="221.4" y="125.9">22R</text>
<text x="141.4" y="128.5">R91</text>
<text x="141.4" y="130.3">R92</text>
<text x="150.3" y="128.5">100R 1%</text>
<text x="150.3" y="130.3">330R</text>
<text x="212.5" y="127.7">R106</text>
<text x="221.4" y="127.7">22R</text>
<text x="141.4" y="133.9">R119</text>
<text x="141.4" y="135.7">R120</text>
<text x="150.3" y="133.9">100R 1%</text>
<text x="150.3" y="135.7">330R</text>
<text x="141.4" y="139.2">R117</text>
<text x="141.4" y="141">R118</text>
<text x="150.3" y="139.2">100R 1%</text>
<text x="150.3" y="141">330R</text>
<text x="197.4" y="144.5">R306</text>
<text x="197.4" y="146.3">2.2K</text>
<text x="208.1" y="144.5">R309</text>
<text x="208.1" y="146.3">2.2K</text>
<text x="211.8" y="149">R307</text>
<text x="221.4" y="149">22R</text>
<text x="141.4" y="153.4">R96</text>
<text x="141.4" y="155.2">R95</text>
<text x="150.3" y="155.2">22R</text>
<text x="211.6" y="154.3">R295</text>
<text x="211.8" y="150.8">R296</text>
<text x="211.8" y="152.5">R286</text>
<text x="221.4" y="154.3">22R</text>
<text x="221.4" y="150.8">22R</text>
<text x="221.4" y="152.5">22R</text>
<text x="141.4" y="160.5">R122</text>
<text x="141.4" y="158.8">R121</text>
<text x="150.3" y="160.5">22R</text>
<text x="211.8" y="158.8">R308</text>
<text x="211.8" y="160.5">R297</text>
<text x="221.4" y="158.8">22R</text>
<text x="221.4" y="160.5">22R</text>
<text x="211.6" y="164.1">R298</text>
<text x="211.8" y="162.3">R287</text>
<text x="221.4" y="164.1">22R</text>
<text x="221.4" y="162.3">22R</text>
<text x="58.7" y="172.1">SAMA5D27-CU (MRLB)</text>
</g>
<g font-size="1.6" fill="#004080">
<text x="71.6" y="23.8">PC00</text>
<text x="71.6" y="25.6">PC01</text>
<text x="71.6" y="27.4">PC02</text>
<text x="71.6" y="29.2">PC03</text>
<text x="71.6" y="30.9">PC04</text>
<text x="71.6" y="32.7">PC05</text>
<text x="71.6" y="34.5">PC06</text>
<text x="71.6" y="36.3">PC07</text>
<text x="71.6" y="38.1">PC08</text>
<text x="71.6" y="39.8">PC09</text>
<text x="71.6" y="41.6">PC10</text>
<text x="71.6" y="43.4">PC11</text>
<text x="71.6" y="45.2">PC12</text>
<text x="71.6" y="46.9">PC13</text>
<text x="71.6" y="48.7">PC14</text>
<text x="71.6" y="50.5">PC15</text>
<text x="71.6" y="52.3">PC16</text>
<text x="71.6" y="54.1">PC17</text>
<text x="71.6" y="55.8">PC18</text>
<text x="71.6" y="57.6">PC19</text>
<text x="71.6" y="59.4">PC20</text>
<text x="71.6" y="61.2">PC21</text>
<text x="71.6" y="62.9">PC22</text>
<text x="71.6" y="64.7">PC23</text>
<text x="71.6" y="66.5">PC24</text>
<text x="71.6" y="68.3">PC25</text>
<text x="71.6" y="70.1">PC26</text>
<text x="71.6" y="71.8">PC27</text>
<text x="71.6" y="73.6">PC28</text>
<text x="71.6" y="75.4">PC29</text>
<text x="71.6" y="77.2">PC30</text>
<text x="71.6" y="79">PC31</text>
<text x="71.6" y="109.2">PD00</text>
<text x="71.6" y="111">PD01</text>
<text x="71.6" y="112.7">PD02</text>
<text x="71.6" y="114.5">PD03</text>
<text x="71.6" y="116.3">PD04</text>
<text x="71.6" y="118.1">PD05</text>
<text x="71.6" y="119.8">PD06</text>
<text x="71.6" y="121.6">PD07</text>
<text x="71.6" y="123.4">PD08</text>
<text x="71.6" y="125.2">PD09</text>
<text x="71.6" y="127">PD10</text>
<text x="71.6" y="128.7">PD11</text>
<text x="71.6" y="130.5">PD12</text>
<text x="71.6" y="132.3">PD13</text>
<text x="71.6" y="134.1">PD14</text>
<text x="71.6" y="135.8">PD15</text>
<text x="71.6" y="137.6">PD16</text>
<text x="71.6" y="139.4">PD17</text>
<text x="71.6" y="141.2">PD18</text>
<text x="71.6" y="143">PD19</text>
<text x="71.6" y="144.7">PD20</text>
<text x="71.6" y="146.5">PD21</text>
<text x="71.6" y="148.3">PD22</text>
<text x="71.6" y="150.1">PD23</text>
<text x="71.6" y="151.8">PD24</text>
<text x="71.6" y="153.6">PD25</text>
<text x="71.6" y="155.4">PD26</text>
<text x="71.6" y="157.2">PD27</text>
<text x="71.6" y="159">PD28</text>
<text x="71.6" y="160.7">PD29</text>
<text x="71.6" y="162.5">PD30</text>
<text x="71.6" y="164.3">PD31</text>
</g>
<g font-size="1.6">
<text x="77.7" y="22.7">P17</text>
<text x="77.7" y="24.5">N12</text>
<text x="77.7" y="26.3">N14</text>
<text x="77.7" y="28.1">M15</text>
<text x="77.7" y="29.8">M11</text>
<text x="77.7" y="31.6">L10</text>
<text x="77.7" y="33.4">K10</text>
<text x="77.7" y="35.2">M16</text>
<text x="77.7" y="37">J10</text>
<text x="77.7" y="38.7">D1</text>
<text x="77.7" y="40.5">E3</text>
<text x="77.7" y="42.3">E2</text>
<text x="77.7" y="44.1">E1</text>
<text x="77.7" y="45.8">F3</text>
<text x="77.7" y="47.6">F5</text>
<text x="77.7" y="49.4">F2</text>
<text x="77.7" y="51.2">G6</text>
<text x="77.7" y="53">F1</text>
<text x="77.7" y="54.7">H6</text>
<text x="77.7" y="56.5">G2</text>
<text x="77.7" y="58.3">G3</text>
<text x="77.7" y="60.1">G1</text>
<text x="77.7" y="61.8">H2</text>
<text x="77.7" y="63.6">G5</text>
<text x="77.7" y="65.4">H1</text>
<text x="77.7" y="67.2">H5</text>
<text x="77.7" y="69">J9</text>
<text x="77.7" y="70.7">H9</text>
<text x="77.7" y="72.5">E8</text>
<text x="77.7" y="74.3">G8</text>
<text x="77.7" y="76.1">F8</text>
<text x="77.7" y="77.9">D8</text>
<text x="201" y="103.3">VDD_3V3</text>
<text x="77.7" y="108.1">G10</text>
<text x="77.7" y="109.9">E10</text>
<text x="77.7" y="111.6">G9</text>
<text x="77.7" y="113.4">K1</text>
<text x="77.7" y="115.2">J6</text>
<text x="77.7" y="117">J4</text>
<text x="77.7" y="118.7">J2</text>
<text x="77.7" y="120.5">J7</text>
<text x="77.7" y="122.3">J1</text>
<text x="77.7" y="124.1">K9</text>
<text x="77.7" y="125.9">J3</text>
<text x="77.7" y="127.6">M1</text>
<text x="77.7" y="129.4">K8</text>
<text x="77.7" y="131.2">L2</text>
<text x="77.7" y="133">K4</text>
<text x="77.7" y="134.7">K7</text>
<text x="77.7" y="136.5">L1</text>
<text x="201" y="137.1">VDD_3V3</text>
<text x="77.7" y="138.3">K2</text>
<text x="77.7" y="140.1">J5</text>
<text x="77.7" y="141.9">K6</text>
<text x="77.7" y="143.6">M2</text>
<text x="77.7" y="145.4">N1</text>
<text x="77.7" y="147.2">L4</text>
<text x="77.7" y="149">M3</text>
<text x="77.7" y="150.7">L7</text>
<text x="77.7" y="152.5">L6</text>
<text x="77.7" y="154.3">N2</text>
<text x="77.7" y="156.1">L8</text>
<text x="77.7" y="157.9">M4</text>
<text x="77.7" y="159.6">N3</text>
<text x="77.7" y="161.4">L9</text>
<text x="77.7" y="163.2">M7</text>
<text x="252.5" y="191.5">B</text>
<text x="256.6" y="191.5">RevB</text>
<text x="265.1" y="191.5">PPn</text>
<text x="270.1" y="191.5">17-Mar-16</text>
<text x="279" y="191.3">XXX</text>
<text x="283.6" y="191.5">XX-XXX-XX</text>
<text x="252.5" y="195.1">A</text>
<text x="252.5" y="193.3">A</text>
<text x="256.6" y="193.3">RevA</text>
<text x="265" y="195.1">XinJQ</text>
<text x="265" y="193.3">XinJQ 22-Sep-15</text>
<text x="270.3" y="195.1">21-May-15</text>
<text x="279.2" y="193.3">XXX</text>
<text x="279.2" y="195.1">XXX</text>
<text x="284.2" y="193.3">XX-XX-XX</text>
<text x="284.2" y="195.1">XX-XX-XX</text>
<text x="229.4" y="202.3">SAMA5D27- PIOC &amp; PIOD</text>
<text x="233" y="198.9">SAMA5D2B-XULT</text>
</g>
<g font-size="1.6" fill="#f00">
<text x="95.9" y="23.6">ISC_D6/EXP/XPRO_PC0</text>
<text x="116.1" y="23.6">[10,15]</text>
<text x="95.9" y="25.4">ISC_D7/SPI1_SPCK_PC1</text>
<text x="95.9" y="27.2">ISC_D8/SPI1_MOSI_PC2</text>
<text x="95.9" y="29">ISC_D9/SPI1_MISO_PC3</text>
<text x="116.7" y="27.2">[10,15]</text>
<text x="116.7" y="29">[10,15]</text>
<text x="117" y="25.4">[10,15]</text>
<text x="144.4" y="28.1">PC9</text>
<text x="175.9" y="29">ETH_INT_PC9</text>
<text x="188.5" y="29">[12]</text>
<text x="95.9" y="32.5">ISC_VSYNC/EXP_PC5</text>
<text x="95.9" y="34.3">ISC_HSYNC/EXP_PC6</text>
<text x="95.9" y="30.8">ISC_PCK/SPI1_NPCS0_PC4</text>
<text x="114.9" y="32.5">[10,15]</text>
<text x="115.1" y="34.3">[10,15]</text>
<text x="119.3" y="30.8">[10,15]</text>
<text x="144.4" y="34.3">PC10</text>
<text x="175.9" y="33.4">LCD_DAT2_PC10</text>
<text x="175.9" y="35.2">EXP_PC10</text>
<text x="185.7" y="35.2">[15]</text>
<text x="191" y="33.4">[10]</text>
<text x="84" y="38.8">PC9</text>
<text x="84" y="40.5">PC10</text>
<text x="95.9" y="37.9">PMIC_LBO/EXP_PC8</text>
<text x="95.9" y="36.1">ISC_MCK/EXP_PC7</text>
<text x="112.6" y="36.1">[10,15]</text>
<text x="113.5" y="37.9">[4,15]</text>
<text x="144.4" y="39.6">PC11</text>
<text x="175.9" y="38.8">LCD_DAT3_PC11</text>
<text x="175.9" y="40.5">EXP_PC11</text>
<text x="185.7" y="40.5">[15]</text>
<text x="191" y="38.8">[10]</text>
<text x="84" y="42.3">PC11</text>
<text x="95.5" y="45">LCD_DAT4_PC12</text>
<text x="95.5" y="46.8">LCD_DAT5_PC13</text>
<text x="110.6" y="45">[10]</text>
<text x="110.6" y="46.8">[10]</text>
<text x="144.4" y="45">PC26</text>
<text x="175.9" y="45.9">EXP_PC26</text>
<text x="175.9" y="44.1">LCD_DAT22_PC26</text>
<text x="185.7" y="45.9">[15]</text>
<text x="191.9" y="44.1">[10]</text>
<text x="95.5" y="48.5">LCD_DAT6_PC14</text>
<text x="95.5" y="50.3">LCD_DAT7_PC15</text>
<text x="95.5" y="52.1">LCD_DAT10_PC16</text>
<text x="95.5" y="53.9">LCD_DAT11_PC17</text>
<text x="110.6" y="48.5">[10]</text>
<text x="110.6" y="50.3">[10]</text>
<text x="111.5" y="52.1">[10]</text>
<text x="111.5" y="53.9">[10]</text>
<text x="144.4" y="52.1">PC27</text>
<text x="175.9" y="51.2">LCD_DAT23_PC27</text>
<text x="175.9" y="53">EXP_PC27</text>
<text x="185.7" y="53">[15]</text>
<text x="191.9" y="51.2">[10]</text>
<text x="95.5" y="55.6">LCD_DAT12_PC18</text>
<text x="95.5" y="57.4">LCD_DAT13_PC19</text>
<text x="95.5" y="59.2">LCD_DAT14_PC20</text>
<text x="111.5" y="55.6">[10]</text>
<text x="111.5" y="57.4">[10]</text>
<text x="111.5" y="59.2">[10]</text>
<text x="144.4" y="55.6">PC30</text>
<text x="144.4" y="59.2">PC31</text>
<text x="175.9" y="56.5">LCD_VSYNC_PC30</text>
<text x="192.8" y="56.5">[10]</text>
<text x="95.5" y="61">LCD_DAT15_PC21</text>
<text x="95.5" y="62.8">LCD_DAT18_PC22</text>
<text x="95.5" y="64.5">LCD_DAT19_PC23</text>
<text x="111.5" y="61">[10]</text>
<text x="111.5" y="62.8">[10]</text>
<text x="111.5" y="64.5">[10]</text>
<text x="144.4" y="64.5">PC28</text>
<text x="175.5" y="65.4">LCD_PWM_PC28</text>
<text x="175.9" y="60.1">LCD_HSYNC_PC31</text>
<text x="190.5" y="65.4">[10]</text>
<text x="192.9" y="60.1">[10]</text>
<text x="84" y="69">PC26</text>
<text x="84" y="70.8">PC27</text>
<text x="95.5" y="66.3">LCD_DAT20_PC24</text>
<text x="95.5" y="68.1">LCD_DAT21_PC25</text>
<text x="111.5" y="66.3">[10]</text>
<text x="111.5" y="68.1">[10]</text>
<text x="84" y="72.5">PC28</text>
<text x="84" y="76.1">PC30</text>
<text x="84" y="77.9">PC31</text>
<text x="95.5" y="75.2">LCD_DISP_PC29</text>
<text x="110.4" y="75.2">[10]</text>
<text x="84" y="108.1">PD0</text>
<text x="84" y="109.9">PD1</text>
<text x="95.5" y="112.5">DBGU_URXD1_PD2</text>
<text x="112.6" y="112.5">[9,14]</text>
<text x="132" y="113.4">PD0</text>
<text x="84" y="115.2">PD4</text>
<text x="84" y="117">PD5</text>
<text x="95.5" y="114.3">DBGU_UTXD1_PD3</text>
<text x="95.9" y="119.7">EXP_PD6</text>
<text x="104.8" y="119.7">[15]</text>
<text x="112.2" y="114.3">[9,14]</text>
<text x="132" y="117">PD1</text>
<text x="163.1" y="114.3">LCD_PCK_PD0</text>
<text x="163.1" y="117.9">LCD_DEN_PD1</text>
<text x="176.6" y="114.3">[10]</text>
<text x="176.8" y="117.9">[10]</text>
<text x="197.8" y="118.8">PD21</text>
<text x="234.6" y="116.1">LCD_AD2_YP_PD21</text>
<text x="234.6" y="119.7">EXP_PD21</text>
<text x="234.6" y="117.9">PMIC_TWD0_PD21</text>
<text x="244.3" y="119.7">[15]</text>
<text x="250.9" y="117.9">[4]</text>
<text x="252" y="116.1">[10]</text>
<text x="95.9" y="123.2">XPRO_PD8</text>
<text x="95.9" y="125">XPRO_PD9</text>
<text x="95.9" y="121.4">XPRO_PD7</text>
<text x="106.2" y="123.2">[15]</text>
<text x="106.2" y="125">[15]</text>
<text x="106.2" y="121.4">[15]</text>
<text x="132" y="125">PD14</text>
<text x="163.1" y="124.1">JTAG_TCK_PD14</text>
<text x="163.1" y="125.9">EDBG_JTAG_TCK_PD14</text>
<text x="178" y="124.1">[9]</text>
<text x="183.5" y="125.9">[14]</text>
<text x="234.6" y="125">LCD_AD3_YM_PD22</text>
<text x="252.2" y="125">[10]</text>
<text x="95.9" y="128.5">XPRO_PD11</text>
<text x="95.9" y="126.8">XPRO_PD10</text>
<text x="95.9" y="130.3">EXP/XPRO_PD12</text>
<text x="107.1" y="128.5">[15]</text>
<text x="107.1" y="126.8">[15]</text>
<text x="110.6" y="130.3">[15]</text>
<text x="132" y="130.3">PD15</text>
<text x="163.1" y="129.4">JTAG_TDI_PD15</text>
<text x="163.1" y="131.2">EDBG_JTAG_TDI_PD15</text>
<text x="177.5" y="129.4">[9]</text>
<text x="183" y="131.2">[14]</text>
<text x="197.8" y="127.7">PD22</text>
<text x="234.6" y="128.5">EXP_PD22</text>
<text x="234.6" y="126.8">PMIC_TWCK0_PD22</text>
<text x="244.3" y="128.5">[15]</text>
<text x="252" y="126.8">[4]</text>
<text x="84" y="133">PD14</text>
<text x="84" y="134.8">PD15</text>
<text x="84" y="136.5">PD16</text>
<text x="95.9" y="132.1">EXP/XPRO_PD13</text>
<text x="110.6" y="132.1">[15]</text>
<text x="132" y="135.7">PD16</text>
<text x="163.1" y="134.8">JTAG_TDO_PD16</text>
<text x="163.1" y="136.5">EDBG_JTAG_TDO_PD16</text>
<text x="178.2" y="134.8">[9]</text>
<text x="183.7" y="136.5">[14]</text>
<text x="84" y="138.3">PD17</text>
<text x="84" y="141.9">PD19</text>
<text x="84" y="143.7">PD20</text>
<text x="95.9" y="141">XPRO_PD18</text>
<text x="107.1" y="141">[15]</text>
<text x="132" y="141">PD17</text>
<text x="163.4" y="140.1">JTAG_TMS_PD17</text>
<text x="163.4" y="141.9">EDBG_JTAG_TMS_PD17</text>
<text x="178.4" y="140.1">[9]</text>
<text x="183.9" y="141.9">[14]</text>
<text x="84" y="145.4">PD21</text>
<text x="84" y="147.2">PD22</text>
<text x="95.9" y="149.9">EXP_PD23</text>
<text x="105.7" y="149.9">[15]</text>
<text x="234.6" y="149.9">LCD_TWD1_PD4</text>
<text x="249.3" y="149.9">[10]</text>
<text x="95.9" y="151.7">EXP_PD24</text>
<text x="95.9" y="153.4">EXP/XPRO_PD25</text>
<text x="95.9" y="155.2">EXP/XPRO_PD26</text>
<text x="105.7" y="151.7">[15]</text>
<text x="110.6" y="153.4">[15]</text>
<text x="110.6" y="155.2">[15]</text>
<text x="132" y="155.2">PD19</text>
<text x="150.3" y="153.4">DNP(0R)</text>
<text x="163.4" y="154.3">LCD_AD0_XP_PD19</text>
<text x="180.5" y="154.3">[10]</text>
<text x="197.8" y="154.3">PD4</text>
<text x="234.6" y="151.7">EEPROM_TWD1_PD4</text>
<text x="234.6" y="153.4">EXP_TWD1_PD4</text>
<text x="234.6" y="155.2">ISC_TWD1_PD4</text>
<text x="248.8" y="155.2">[10]</text>
<text x="249" y="153.4">[15]</text>
<text x="252.9" y="151.7">[11]</text>
<text x="95.9" y="157">EXP/XPRO_PD27</text>
<text x="95.9" y="158.8">EXP/XPRO_PD28</text>
<text x="95.9" y="160.5">EXP/XPRO_PD29</text>
<text x="110.6" y="157">[15]</text>
<text x="110.6" y="158.8">[15]</text>
<text x="110.6" y="160.5">[15]</text>
<text x="132" y="160.5">PD20</text>
<text x="150.3" y="158.8">DNP(0R)</text>
<text x="163.4" y="156.1">EXP_PD19</text>
<text x="163.4" y="159.7">LCD_AD1_XM_PD20</text>
<text x="163.4" y="161.4">EXP_PD20</text>
<text x="173.2" y="156.1">[15]</text>
<text x="173.2" y="161.4">[15]</text>
<text x="180.7" y="159.7">[10]</text>
<text x="234.6" y="159.7">LCD_TWCK1_PD5</text>
<text x="234.6" y="161.4">EEPROM_TWCK1_PD5</text>
<text x="250.4" y="159.7">[10]</text>
<text x="253.9" y="161.4">[11]</text>
<text x="95.9" y="162.3">EXP_PD30</text>
<text x="95.9" y="164.1">EXP_PD31</text>
<text x="105.7" y="162.3">[15]</text>
<text x="105.7" y="164.1">[15]</text>
<text x="197.8" y="164.1">PD5</text>
<text x="234.6" y="163.2">EXP_TWCK1_PD5</text>
<text x="234.6" y="165">ISC_TWCK1_PD5</text>
<text x="249.8" y="165">[10]</text>
<text x="250" y="163.2">[15]</text>
</g>
<g font-size="1.4">
<text x="251.5" y="196.7">REV</text>
<text x="255.7" y="195.1">INIT EDIT</text>
<text x="256.4" y="196.7">MODIF.</text>
<text x="265.1" y="196.7">DES.</text>
<text x="272.1" y="196.7">DATE</text>
<text x="279" y="196.7">VER.</text>
<text x="285.8" y="196.7">DATE</text>
<text x="279.2" y="199">REV.</text>
<text x="285.4" y="199">SHEET</text>
</g>
<g font-size="1.3">
<text x="30.8" y="1.3">5</text>
<text x="88.9" y="1.3">4</text>
<text x="147" y="1.3">3</text>
<text x="205" y="1.3">2</text>
<text x="263.1" y="1.3">1</text>
<text x=".5" y="28.4">D</text>
<text x="292.6" y="28.4">D</text>
<text x=".5" y="79.5">C</text>
<text x="292.6" y="79.5">C</text>
<text x=".5" y="130.6">B</text>
<text x="292.6" y="130.6">B</text>
<text x=".5" y="181.7">A</text>
<text x="292.6" y="181.7">A</text>
<text x="251.5" y="198.9">SCALE</text>
<text x="30.8" y="207.4">5</text>
<text x="88.9" y="207.4">4</text>
<text x="147" y="207.4">3</text>
<text x="205" y="207.4">2</text>
<text x="263.1" y="207.4">1</text>
</g>
</svg>
